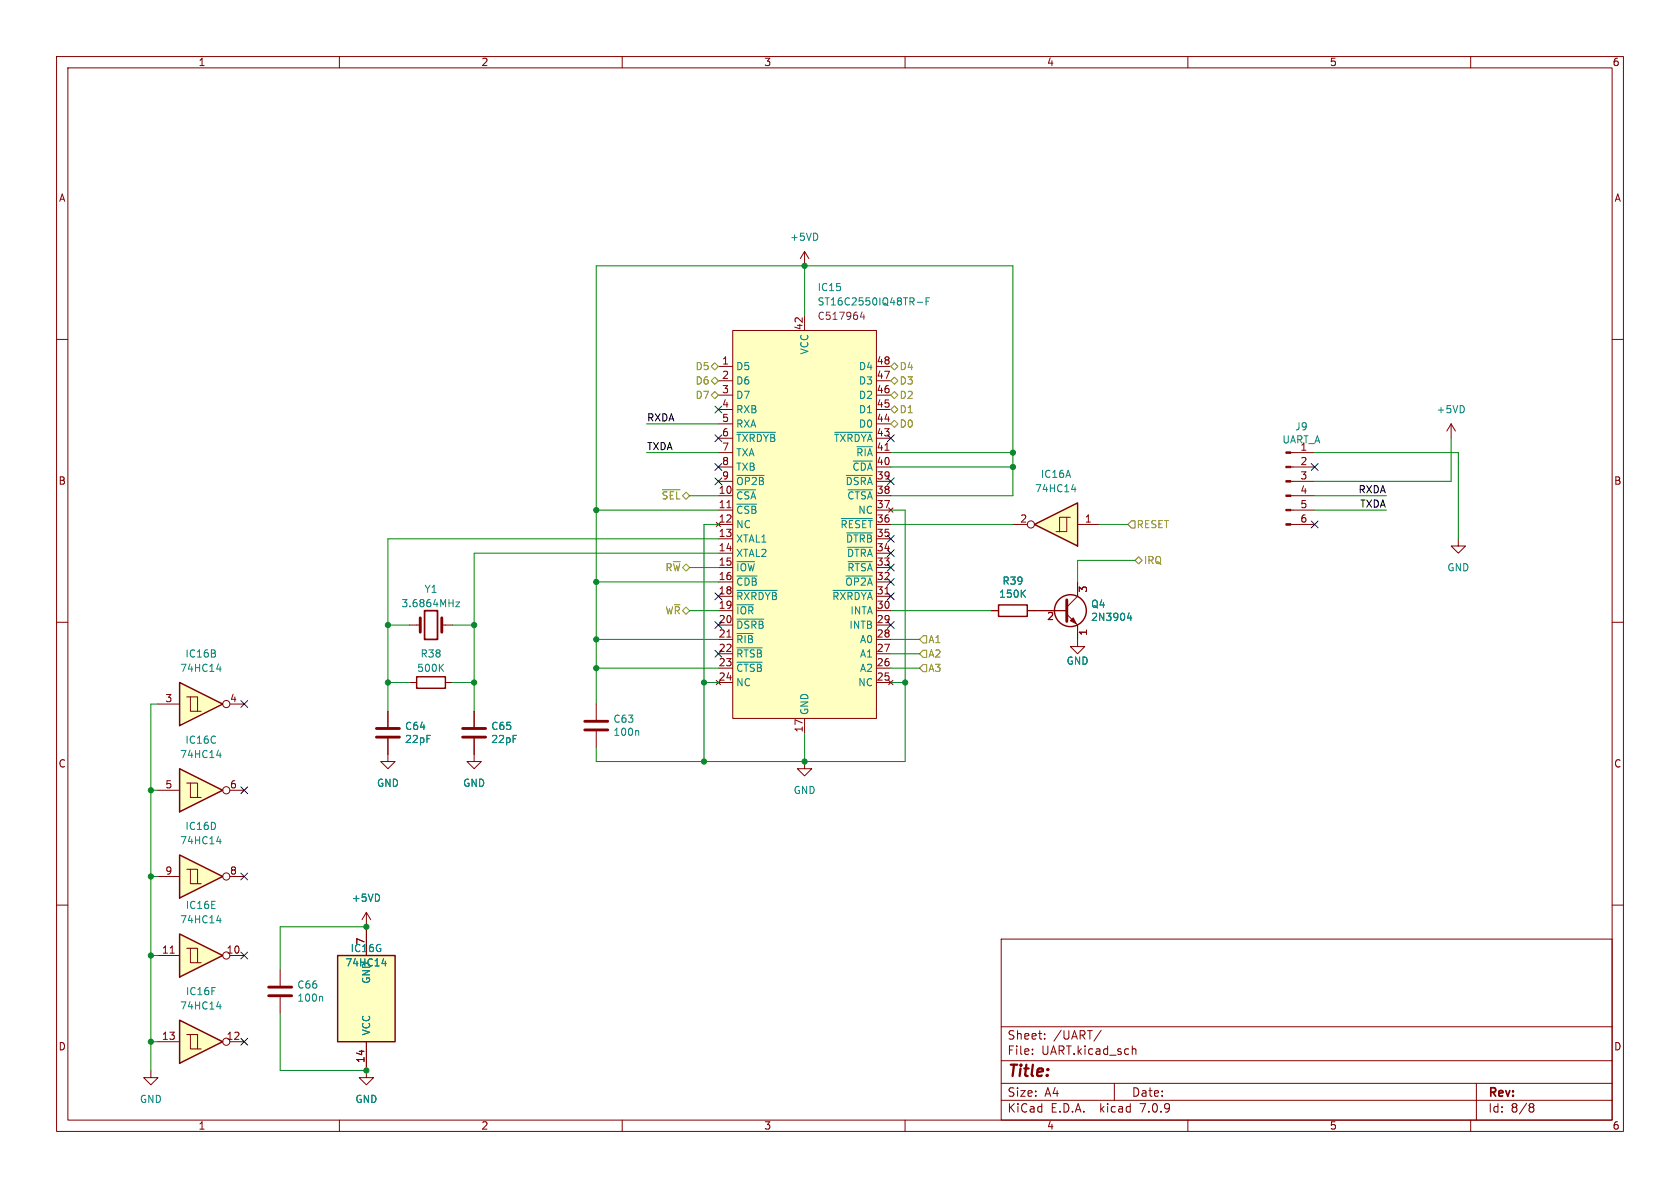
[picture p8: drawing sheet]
<svg xmlns="http://www.w3.org/2000/svg" width="297mm" height="210mm" viewBox="0 0 297 210" stroke-linecap="round" stroke-linejoin="round" font-family="sans-serif">
<g fill="none" stroke="#840000" stroke-width=".18">
<path d="M10 10h277v190h-277zM12 12h273v186h-273zM60 10v2M110 10v2M160 10v2M210 10v2M260 10v2M10 60h2M285 60h2M10 110h2M190.5 113v1.3h1.3l-1.3 1.3-1.3-1.3h1.3M285 110h2"/>
<path d="M68.6 130.6v4h1.2l-1.2 1.3-1.3-1.3h1.3M68.6 125.7v2.8M83.8 133.4v1.2h1.3l-1.3 1.3-1.3-1.3h1.3M105.4 124.5v2.8M105.4 129.3v2.8M10 160h2M285 160h2M64.8 161.3l-.8 1.3M64.8 161.3v7.6M64.8 161.3l.7 1.3M177 166h108v32h-108zM60 198v2"/>
<path d="M64.8 184.2v5M110 198v2M160 198v2M177 194.5h108M177 191.5h108M177 187.5h108M177 181.5h108M182.5 186.3v.1M182.5 185.5v.1M184.7 183.6v.1M184.7 182.8v.1M194.7 182.1l-1.3 2"/>
<path d="M197 191.5v3M200.2 185.5l.2-.1 .3 .1 .1 .9M210 198v2M260 198v2M261 191.5v6.5M270.6 195.1h.3l.3 .3-.3 .3M270.6 195.7h.3M270.9 195.7l.2 .2 .1 .4-.3 .3h-.3"/>
</g>
<path d="M66.5 130.3h4.1M66.5 128.8h4.1M103.4 129h4M103.4 127.5h4" fill="none" stroke="#840000" stroke-width=".51"/>
<path d="M59.7 168.9h10.1v15.3h-10.1z" fill="#ffffc2" stroke="#ffffc2" stroke-width=".18"/>
<path d="M59.7 168.9h10.1v15.3h-10.1z" fill="none" stroke="#840000" stroke-width=".25"/>
<path d="M112.7 129.1l.2 .2v.7M67.5 170.3h.8M68.1 169.9v.9" fill="none" stroke="#008484" stroke-width=".18"/>
<path d="M31.7 151.1l7.7 3.8-7.7 3.9z" fill="#ffffc2"/>
<path d="M73.7 119.6h5v2.1h-5zM31.7 151.1l7.7 3.8-7.7 3.9z" fill="none" stroke="#840000" stroke-width=".25"/>
<g fill="none" stroke="#840000" stroke-width=".18">
<path d="M142.2 44.5l-.7 1.2M142.2 44.5v2.5M142.2 44.5l.8 1.2M72.4 110.5h1.9M78.1 110.5h1.9M72.4 120.7h1.3M78.7 120.7h1.3M27.9 154.9h3.8M33 153.7h1.9v2.5h.7M33.7 153.7v2.5h1.2M40.6 154.9h2.6"/>
<circle cx="40" cy="154.9" r=".63"/>
</g>
<path d="M77.9 118l.5 .7M78.4 117.4l-.7 .7M80.6 106.4h.6l-.6 .9h.6M38.3 148.7h.8M38.9 148.3v.9" fill="none" stroke="#008484" stroke-width=".18"/>
<path d="M75.1 108h2.2v5h-2.2z" fill="none" stroke="#840000" stroke-width=".3"/>
<path d="M74.3 109.2v2.6M78.1 109.2v2.6" fill="none" stroke="#840000" stroke-width=".51"/>
<path d="M31.7 165.1l7.7 3.8-7.7 3.8z" fill="#ffffc2"/>
<path d="M176.5 106.9h5.1v2.1h-5.1zM31.7 165.1l7.7 3.8-7.7 3.8z" fill="none" stroke="#840000" stroke-width=".25"/>
<g fill="none" stroke="#840000" stroke-width=".18">
<path d="M129.5 58.4h25.4v68.6h-25.4zM142.2 55.9v2.5M127 64.8h2.5M127 67.3h2.5M127 69.9h2.5M127 72.4h2.5M127 77.5h2.5M127 74.9h2.5M154.9 64.8h2.6M154.9 67.3h2.6M154.9 69.9h2.6M154.9 72.4h2.6"/>
<path d="M154.9 77.5h2.6M154.9 74.9h2.6M156.5 79.6h.7M126.6 92.3l.8 .8M127 87.6h2.5M127 90.2h2.5M127 92.7h2.5M127 95.3h2.5M127 97.8h2.5M127 85.1h2.5M127 82.6h2.5M127 80h2.5"/>
<path d="M127.4 92.3l-.8 .8M128.5 89.8h.7M154.9 87.6h2.6M154.9 90.2h2.6M154.9 92.7h2.6M154.9 95.3h2.6M154.9 97.8h2.6M154.9 85.1h2.6M154.9 82.6h2.6M154.9 80h2.6M157.1 89.8l.8 .8M157.9 89.8l-.8 .8"/>
<path d="M127 100.3h2.5M127 102.9h2.5M127 105.4h2.5M127 108h2.5M127 110.5h2.5M127 113h2.5M127 115.6h2.5M127 118.1h2.5M128.5 112.6h.7M154.9 100.3h2.6M154.9 102.9h2.6M154.9 105.4h2.6"/>
<path d="M154.9 108h2.6M154.9 110.5h2.6M154.9 113h2.6M154.9 115.6h2.6M154.9 118.1h2.6M156.5 105h.7M175.3 108h1.2M181.6 108h1.3M83.8 125.7v2.8M83.8 130.6v2.8M126.6 120.3l.8 .7M127 120.7h2.5"/>
<path d="M127.4 120.3l-.8 .7M142.2 134.6v1.3h1.3l-1.3 1.3-1.2-1.3h1.2M142.2 127v2.5M154.9 120.7h2.6M157.1 120.3l.8 .7M157.9 120.3l-.8 .7M27.9 168.9h3.8M30.1 168.5h.7M33 167.6h1.9v2.6h.7M33.7 167.6v2.6h1.2M40.6 168.9h2.6"/>
<circle cx="40" cy="168.9" r=".63"/>
</g>
<g fill="none" stroke="#008484" stroke-width=".18">
<path d="M162.1 53.4h1M163.7 53.3h.4M164.3 52.6h-.6v1.3M130.3 76.4h6.8M147.6 76.4h6.6M130.3 86.6h3.3M130.3 89.1h3.5M130.3 99.3h3.1M130.3 84h4.8M148.7 91.7h5.5M149.6 84h4.6M149.7 94.2h4.5"/>
<path d="M149.9 96.7h4.3M149.9 86.6h4.3M149.9 99.3h4.3M150.8 81.5h3.4M130.3 101.8h3.5M130.3 104.4h7.1M130.3 106.9h2.9M130.3 109.4h4.7M130.3 112h2.9M130.3 114.5h4.4M130.3 117.1h4.4M147.3 104.4h6.9"/>
<path d="M149.6 101.8h4.6M180.7 104.9l.6 .7M181.3 104.3l-.7 .7M38.3 162.7h.8M38.9 162.3v.8"/>
</g>
<path d="M129.5 58.4h25.4v68.6h-25.4z" fill="#ffffc2" stroke="#ffffc2" stroke-width=".18"/>
<path d="M152.4 55.1l-.3 .9h.8M152.7 55.6v.9" fill="none" stroke="#840084" stroke-width=".18"/>
<path d="M81.8 130.3h4.1M81.8 128.8h4.1" fill="none" stroke="#840000" stroke-width=".51"/>
<path d="M31.7 135.9l7.7 3.8-7.7 3.8z" fill="#ffffc2"/>
<path d="M31.7 135.9l7.7 3.8-7.7 3.8z" fill="none" stroke="#840000" stroke-width=".25"/>
<g fill="none" stroke="#840000" stroke-width=".18">
<path d="M27.9 139.7h3.8M33 138.4h1.9v2.6h.7M33.7 138.4v2.6h1.2M40.6 139.7h2.6"/>
<circle cx="40" cy="139.7" r=".63"/>
</g>
<path d="M38.3 133.5h.8M38.9 133.1v.8" fill="none" stroke="#008484" stroke-width=".18"/>
<path d="M31.7 120.7l7.7 3.8-7.7 3.8z" fill="#ffffc2"/>
<g fill="none" stroke="#840000" stroke-width=".25">
<path d="M31.7 120.7l7.7 3.8-7.7 3.8z"/>
<circle cx="189.2" cy="107.9" r="2.82"/>
</g>
<g fill="none" stroke="#840000" stroke-width=".18">
<path d="M256.5 74.9l-.7 1.3M256.5 74.9v2.6M256.5 74.9l.8 1.3M228.2 92.7h4.2M228.2 90.2h4.2M228.2 87.6h4.2M228.2 85.1h4.2M228.2 82.6h4.2M228.2 80h4.2M182.9 108h5.7M188.6 108.6l1.9 1.9v2.5M190.5 102.9v2.5l-1.9 1.9"/>
<path d="M27.9 124.5h3.8M33 123.2h1.9v2.5h.7M33.7 123.2v2.5h1.2M40.6 124.5h2.6"/>
<circle cx="40" cy="124.5" r=".63"/>
</g>
<path d="M38.3 118.3h.8M38.9 117.8v.9M199.6 108.3l-.3 .9h.8M199.9 108.8v.9" fill="none" stroke="#008484" stroke-width=".18"/>
<path d="M188.6 106v3.9" fill="none" stroke="#840000" stroke-width=".51"/>
<g fill="#840000" stroke="#840000" stroke-width=".18">
<path d="M189.2 109.7l.5-.5 .5 1z"/>
<path d="M227.3 92.6h.9v.2h-.9z"/>
<path d="M227.3 90h.9v.3h-.9z"/>
<path d="M227.3 87.5h.9v.3h-.9z"/>
<path d="M227.3 85h.9v.2h-.9z"/>
<path d="M227.3 82.4h.9v.3h-.9z"/>
<path d="M227.3 79.9h.9v.2h-.9z"/>
</g>
<path d="M182.9 92.7l7.6-3.8v7.6z" fill="#ffffc2"/>
<path d="M182.9 92.7l7.6-3.8v7.6z" fill="none" stroke="#840000" stroke-width=".25"/>
<g fill="none" stroke="#840000" stroke-width=".18">
<path d="M179.1 92.7h2.5M188.6 91.4v2.6h-1.3M189.2 91.4h-1.9v2.6h-.6M190.5 92.7h3.8M257.8 95.3v1.2h1.3l-1.3 1.3-1.3-1.3h1.3M49.5 171.5v2.7M49.5 176.3v2.8M64.8 189.2v1.3h1.2l-1.2 1.3-1.3-1.3h1.3"/>
<circle cx="182.2" cy="92.7" r=".63"/>
</g>
<path d="M189.4 86.5h.8M190 86.1v.8M56.9 176.1l.1 .2v.7" fill="none" stroke="#008484" stroke-width=".18"/>
<path d="M47.5 176h4.1M47.5 174.5h4.1" fill="none" stroke="#840000" stroke-width=".51"/>
<path d="M31.7 180.3l7.7 3.9-7.7 3.8z" fill="#ffffc2"/>
<path d="M31.7 180.3l7.7 3.9-7.7 3.8z" fill="none" stroke="#840000" stroke-width=".25"/>
<g fill="none" stroke="#840000" stroke-width=".18">
<path d="M175.3 108h1.2M181.6 108h7M190.5 102.9v2.5M190.5 110.5v2.5M68.6 125.7v2.8M68.6 130.6v2.8M83.8 125.7v2.8M83.8 130.6v2.8M64.8 163.8v5.1M26.7 189.2v1.3h1.2l-1.2 1.3-1.3-1.3h1.3M27.9 184.2h3.8M33 182.9h1.9v2.5h.7"/>
<path d="M33.7 182.9v2.5h1.2M40.6 184.2h2.6M64.8 184.2v5"/>
<circle cx="40" cy="184.1" r=".63"/>
</g>
<path d="M180.7 104.9l.6 .7M181.3 104.3l-.7 .7M199.6 108.3l-.3 .9h.8M199.9 108.8v.9M38.3 178h.8M38.9 177.5v.9M67.5 170.3h.8M68.1 169.9v.9" fill="none" stroke="#008484" stroke-width=".18"/>
<g fill="none" stroke="#848400" stroke-width=".18">
<path d="M125.7 67.3l.7-.6 .6 .6-.6 .6zM125.7 64.8l.7-.7 .6 .7-.6 .6zM125.7 69.9l.7-.7 .6 .7-.6 .6zM157.5 64.8l.6-.7 .6 .7-.6 .6zM157.5 67.3l.6-.6 .6 .6-.6 .6zM157.5 69.9l.6-.7 .6 .7-.6 .6zM157.5 74.9l.6-.6 .6 .6-.6 .7zM157.5 72.4l.6-.6 .6 .6-.6 .6zM117.1 86.6h3.1M119 99.3h1.2M200 92.1h.7v1.2h-.7l-.6-.6zM200.7 99.1l.6-.7 .6 .7-.6 .6z"/>
<path d="M119.2 106.9h1M163.2 114.9h.6v1.3h-.6l-.6-.6zM163.2 117.5h.6v1.2h-.6l-.6-.6zM163.2 112.4h.6v1.3h-.6l-.6-.7z"/>
</g>
<g fill="none" stroke="#008400" stroke-width=".18">
<path d="M142.2 47v8.9M114.3 74.9h12.7M256.5 77.5v7.6h-24.1M105.4 90.2h21.6M114.3 80h12.7M121.9 87.6h5.1M127 92.7h-2.5v41.9M127 95.3h-58.4v30.4M127 97.8h-43.2v27.9M157.5 90.2h2.5v44.4h-54.6v-2.5M157.5 80h21.6M157.5 92.7h21.6"/>
<path d="M157.5 82.6h21.6M157.5 87.6h21.6v-40.6h-73.7v77.5M194.3 92.7h5.1M200.7 99.1h-10.2v3.8M232.4 80h25.4v15.3M232.4 87.6h12.7M232.4 90.2h12.7M68.6 110.5h3.8M80 110.5h3.8M105.4 113h21.6M105.4 118.1h21.6M105.4 102.9h21.6"/>
<path d="M121.9 108h5.1M121.9 100.3h5.1M157.5 108h17.8M157.5 113h5.1M157.5 118.1h5.1M157.5 115.6h5.1M26.7 139.7h1.2M27.9 124.5h-1.2v64.7M68.6 120.7h3.8M80 120.7h3.8M124.5 120.7h2.5M142.2 129.5v5.1"/>
<path d="M157.5 120.7h2.5M26.7 154.9h1.2M26.7 168.9h1.2M49.5 179.1v10.1h15.3M64.8 163.8h-15.3v7.7M26.7 184.2h1.2"/>
</g>
<g fill="none" stroke="#000084" stroke-width=".18">
<path d="M126.4 71.8l1.2 1.2M126.4 76.9l1.2 1.2M127.6 71.8l-1.2 1.2M127.6 76.9l-1.2 1.2M156.9 76.9l1.2 1.2M158.1 76.9l-1.2 1.2M126.4 84.5l1.2 1.2M126.4 81.9l1.2 1.3M127.6 84.5l-1.2 1.2M127.6 81.9l-1.2 1.3M156.9 94.6l1.2 1.3M156.9 97.2l1.2 1.2"/>
<path d="M156.9 84.5l1.2 1.2M156.9 99.7l1.2 1.2M158.1 94.6l-1.2 1.3M158.1 84.5l-1.2 1.2M158.1 97.2l-1.2 1.2M158.1 99.7l-1.2 1.2M231.8 81.9l1.2 1.3M231.8 92.1l1.2 1.2M233 81.9l-1.2 1.3M233 92.1l-1.2 1.2M126.4 115l1.2 1.2M126.4 109.9l1.2 1.2"/>
<path d="M126.4 104.8l1.2 1.2M127.6 115l-1.2 1.2M127.6 109.9l-1.2 1.2M127.6 104.8l-1.2 1.2M156.9 109.9l1.2 1.2M156.9 104.8l1.2 1.2M156.9 102.3l1.2 1.2M158.1 109.9l-1.2 1.2M158.1 104.8l-1.2 1.2M158.1 102.3l-1.2 1.2M42.6 123.9l1.2 1.2M42.6 139.1l1.2 1.2"/>
<path d="M43.8 123.9l-1.2 1.2M43.8 139.1l-1.2 1.2M42.6 154.3l1.2 1.2M43.8 154.3l-1.2 1.2M42.6 168.3l1.2 1.2M43.8 168.3l-1.2 1.2M42.6 183.5l1.2 1.3M43.8 183.5l-1.2 1.3"/>
</g>
<g fill="#008400" stroke="#008400" stroke-width=".18">
<circle cx="64.8" cy="189.2" r=".46"/>
<circle cx="64.8" cy="163.8" r=".46"/>
<circle cx="26.7" cy="139.7" r=".46"/>
<circle cx="26.7" cy="154.9" r=".46"/>
<circle cx="26.7" cy="168.9" r=".46"/>
<circle cx="26.7" cy="184.2" r=".46"/>
<circle cx="160" cy="120.7" r=".46"/>
<circle cx="179.1" cy="82.6" r=".46"/>
<circle cx="124.5" cy="120.7" r=".46"/>
<circle cx="124.5" cy="134.6" r=".46"/>
<circle cx="142.2" cy="134.6" r=".46"/>
<circle cx="142.2" cy="47" r=".46"/>
<circle cx="179.1" cy="80" r=".46"/>
<circle cx="68.6" cy="110.5" r=".46"/>
<circle cx="68.6" cy="120.7" r=".46"/>
<circle cx="105.4" cy="118.1" r=".46"/>
<circle cx="105.4" cy="113" r=".46"/>
<circle cx="83.8" cy="120.7" r=".46"/>
<circle cx="83.8" cy="110.5" r=".46"/>
<circle cx="105.4" cy="102.9" r=".46"/>
<circle cx="105.4" cy="90.2" r=".46"/>
</g>
<text font-size="2.8" fill="#840000" x="178" y="190.9">Title:</text>
<g font-size="2.1" fill="#840000">
<text x="178" y="184">Sheet:</text>
<text x="186.2" y="184">/UART/</text>
<text x="178" y="186.7">File:</text>
<text x="184.1" y="186.7">UART.kicad_sch</text>
<text x="178" y="196.9">KiCad</text>
<text x="178" y="194.1">Size:</text>
<text x="184.7" y="194.1">A4</text>
<text x="185.7" y="196.9">E.D.A.</text>
<text x="194.6" y="196.9">kicad</text>
<text x="200" y="194.1">Date:</text>
<text x="201.8" y="196.9">7.0.9</text>
<text x="263" y="194.3">Rev:</text>
<text x="263" y="196.9">Id:</text>
<text x="267.1" y="196.9">8/8</text>
</g>
<g font-size="1.8" fill="#840000">
<text x="35" y="11.9">1</text>
<text x="85" y="11.9">2</text>
<text x="135" y="11.9">3</text>
<text x="185" y="11.9">4</text>
<text x="235" y="11.9">5</text>
<text x="285" y="11.9">6</text>
<text x="10.3" y="35.9">A</text>
<text x="285.3" y="35.9">A</text>
<text x="142" y="58.5" transform="rotate(-90 142 58.5)">42</text>
<text x="127.6" y="64.5">1</text>
<text x="154.9" y="64.5">48</text>
<text x="127.6" y="67.1">2</text>
<text x="127.6" y="69.6">3</text>
<text x="154.9" y="69.6">46</text>
<text x="154.9" y="67.1">47</text>
<text x="127.6" y="72.1">4</text>
<text x="127.6" y="74.7">5</text>
<text x="127.6" y="77.2">6</text>
<text x="154.9" y="77.2">43</text>
<text x="154.9" y="74.7">44</text>
<text x="154.9" y="72.1">45</text>
<text x="127.6" y="79.8">7</text>
<text x="127.6" y="82.3">8</text>
<text x="154.9" y="82.3">40</text>
<text x="154.9" y="79.8">41</text>
<text x="229.8" y="79.8">1</text>
<text x="229.8" y="82.3">2</text>
<text x="10.3" y="85.9">B</text>
<text x="127" y="87.4">10</text>
<text x="127" y="89.9">11</text>
<text x="127.6" y="84.8">9</text>
<text x="154.9" y="89.9">37</text>
<text x="154.9" y="87.4">38</text>
<text x="154.9" y="84.8">39</text>
<text x="229.8" y="84.8">3</text>
<text x="229.8" y="87.4">4</text>
<text x="229.8" y="89.9">5</text>
<text x="285.3" y="85.9">B</text>
<text x="127" y="92.5">12</text>
<text x="127" y="95">13</text>
<text x="154.9" y="95">35</text>
<text x="154.9" y="92.5">36</text>
<text x="180.3" y="92.5">2</text>
<text x="191.7" y="92.5">1</text>
<text x="229.8" y="92.5">6</text>
<text x="127" y="97.5">14</text>
<text x="127" y="100.1">15</text>
<text x="154.9" y="100.1">33</text>
<text x="154.9" y="97.5">34</text>
<text x="127" y="102.6">16</text>
<text x="127" y="105.2">18</text>
<text x="127" y="107.7">19</text>
<text x="154.9" y="107.7">30</text>
<text x="154.9" y="105.2">31</text>
<text x="154.9" y="102.6">32</text>
<text x="192.5" y="104.8" transform="rotate(-90 192.5 104.8)">3</text>
<text x="127" y="110.2">20</text>
<text x="127" y="112.8">21</text>
<text x="154.9" y="112.8">28</text>
<text x="154.9" y="110.2">29</text>
<text x="185" y="109.9">2</text>
<text x="192.5" y="112.5" transform="rotate(-90 192.5 112.5)">1</text>
<text x="127" y="115.3">22</text>
<text x="127" y="117.9">23</text>
<text x="154.9" y="117.9">26</text>
<text x="154.9" y="115.3">27</text>
<text x="29.1" y="124.2">3</text>
<text x="40.6" y="124.2">4</text>
<text x="127" y="120.4">24</text>
<text x="154.9" y="120.4">25</text>
<text x="142" y="129.6" transform="rotate(-90 142 129.6)">17</text>
<text x="10.3" y="135.9">C</text>
<text x="285.3" y="135.9">C</text>
<text x="29.1" y="139.4">5</text>
<text x="40.6" y="139.4">6</text>
<text x="29.1" y="154.7">9</text>
<text x="40.6" y="154.7">8</text>
<text x="64.5" y="167.1" transform="rotate(-90 64.5 167.1)">7</text>
<text x="28.5" y="168.7">11</text>
<text x="40" y="168.7">10</text>
<text x="10.3" y="185.9">D</text>
<text x="28.5" y="183.9">13</text>
<text x="40" y="183.9">12</text>
<text x="285.3" y="185.9">D</text>
<text x="64.5" y="188" transform="rotate(-90 64.5 188)">14</text>
<text x="35" y="199.9">1</text>
<text x="85" y="199.9">2</text>
<text x="135" y="199.9">3</text>
<text x="185" y="199.9">4</text>
<text x="235" y="199.9">5</text>
<text x="285" y="199.9">6</text>
</g>
<g font-size="1.8" fill="#008484">
<text x="139.6" y="42.8">+5VD</text>
<text x="144.4" y="51.7">IC15</text>
<text x="144.4" y="54.2">ST16C2550IQ48TR-F</text>
<text x="130" y="65.6">D5</text>
<text x="143.1" y="62.8" transform="rotate(-90 143.1 62.8)">VCC</text>
<text x="151.7" y="65.6">D4</text>
<text x="130" y="68.2">D6</text>
<text x="130" y="70.7">D7</text>
<text x="151.7" y="70.7">D2</text>
<text x="151.7" y="68.2">D3</text>
<text x="130" y="73.3">RXB</text>
<text x="130" y="75.8">RXA</text>
<text x="151.7" y="75.8">D0</text>
<text x="151.7" y="73.3">D1</text>
<text x="228.9" y="76.3">J9</text>
<text x="253.9" y="73.3">+5VD</text>
<text x="130" y="78.3">~{TXRDYB}</text>
<text x="130" y="80.9">TXA</text>
<text x="130" y="83.4">TXB</text>
<text x="147.3" y="78.3">~{TXRDYA}</text>
<text x="150.6" y="83.4">~{CDA}</text>
<text x="151.3" y="80.9">~{RIA}</text>
<text x="226.6" y="78.6">UART_A</text>
<text x="130" y="88.5">~{CSA}</text>
<text x="130" y="86">~{OP2B}</text>
<text x="149.4" y="86">~{DSRA}</text>
<text x="149.7" y="88.5">~{CTSA}</text>
<text x="182.9" y="87.2">74HC14</text>
<text x="183.9" y="84.7">IC16A</text>
<text x="130" y="91">~{CSB}</text>
<text x="130" y="93.6">NC</text>
<text x="148.5" y="93.6">~{RESET}</text>
<text x="151.6" y="91">NC</text>
<text x="130" y="96.1">XTAL1</text>
<text x="130" y="98.7">XTAL2</text>
<text x="130" y="101.2">~{IOW}</text>
<text x="149.5" y="96.1">~{DTRB}</text>
<text x="149.6" y="98.7">~{DTRA}</text>
<text x="149.7" y="101.2">~{RTSA}</text>
<text x="255.8" y="101.2">GND</text>
<text x="70.9" y="107.5">3.6864MHz</text>
<text x="74.9" y="105">Y1</text>
<text x="130" y="103.7">~{CDB}</text>
<text x="130" y="106.3">~{RXRDYB}</text>
<text x="147" y="106.3">~{RXRDYA}</text>
<text x="149.3" y="103.7">~{OP2A}</text>
<text x="176.5" y="105.9">150K</text>
<text x="177.1" y="103.6">R39</text>
<text x="192.8" y="107.6">Q4</text>
<text x="130" y="108.8">~{IOR}</text>
<text x="130" y="111.4">~{DSRB}</text>
<text x="130" y="113.9">~{RIB}</text>
<text x="150.1" y="111.4">INTB</text>
<text x="150.2" y="108.8">INTA</text>
<text x="151.9" y="113.9">A0</text>
<text x="192.8" y="110">2N3904</text>
<text x="31.7" y="119">74HC14</text>
<text x="32.7" y="116.4">IC16B</text>
<text x="73.6" y="119">500K</text>
<text x="74.3" y="116.4">R38</text>
<text x="130" y="116.4">~{RTSB}</text>
<text x="130" y="119">~{CTSB}</text>
<text x="151.9" y="119">A2</text>
<text x="151.9" y="116.4">A1</text>
<text x="188.5" y="117.7">GND</text>
<text x="130" y="121.5">NC</text>
<text x="151.6" y="121.5">NC</text>
<text x="32.7" y="131.7">IC16C</text>
<text x="71.5" y="129.2">C64</text>
<text x="71.5" y="131.5">22pF</text>
<text x="86.8" y="129.2">C65</text>
<text x="86.8" y="131.5">22pF</text>
<text x="108.3" y="130.3">100n</text>
<text x="108.3" y="128">C63</text>
<text x="143.1" y="126.5" transform="rotate(-90 143.1 126.5)">GND</text>
<text x="31.7" y="134.2">74HC14</text>
<text x="66.5" y="139.3">GND</text>
<text x="81.8" y="139.3">GND</text>
<text x="140.2" y="140.6">GND</text>
<text x="31.7" y="149.5">74HC14</text>
<text x="32.7" y="146.9">IC16D</text>
<text x="32.7" y="160.9">IC16E</text>
<text x="62.1" y="159.6">+5VD</text>
<text x="31.7" y="163.4">74HC14</text>
<text x="60.9" y="171">74HC14</text>
<text x="61.9" y="168.5">IC16G</text>
<text x="65.6" y="174" transform="rotate(-90 65.6 174)">GND</text>
<text x="31.7" y="178.7">74HC14</text>
<text x="32.8" y="176.1">IC16F</text>
<text x="52.5" y="177.3">100n</text>
<text x="52.5" y="175">C66</text>
<text x="65.6" y="183.1" transform="rotate(-90 65.6 183.1)">VCC</text>
<text x="24.6" y="195.2">GND</text>
<text x="62.7" y="195.2">GND</text>
</g>
<text font-size="1.8" fill="#840084" x="144.4" y="56.7">C517964</text>
<g font-size="1.8" fill="#848400">
<text x="122.9" y="65.6">D5</text>
<text x="158.9" y="65.6">D4</text>
<text x="122.9" y="68.2">D6</text>
<text x="122.9" y="70.7">D7</text>
<text x="158.9" y="68.2">D3</text>
<text x="158.9" y="70.7">D2</text>
<text x="158.9" y="75.8">D0</text>
<text x="158.9" y="73.3">D1</text>
<text x="116.9" y="88.5">~{SEL}</text>
<text x="200.9" y="93.6">RESET</text>
<text x="117.5" y="101.2">R~{W}</text>
<text x="202.1" y="99.9">IRQ</text>
<text x="117.5" y="108.8">W~{R}</text>
<text x="164" y="113.9">A1</text>
<text x="164" y="116.4">A2</text>
<text x="164" y="119">A3</text>
</g>
<g font-size="1.8">
<text x="114.3" y="74.6">RXDA</text>
<text x="114.3" y="79.7">TXDA</text>
<text x="240.1" y="87.3">RXDA</text>
<text x="240.4" y="89.8">TXDA</text>
</g>
</svg>
